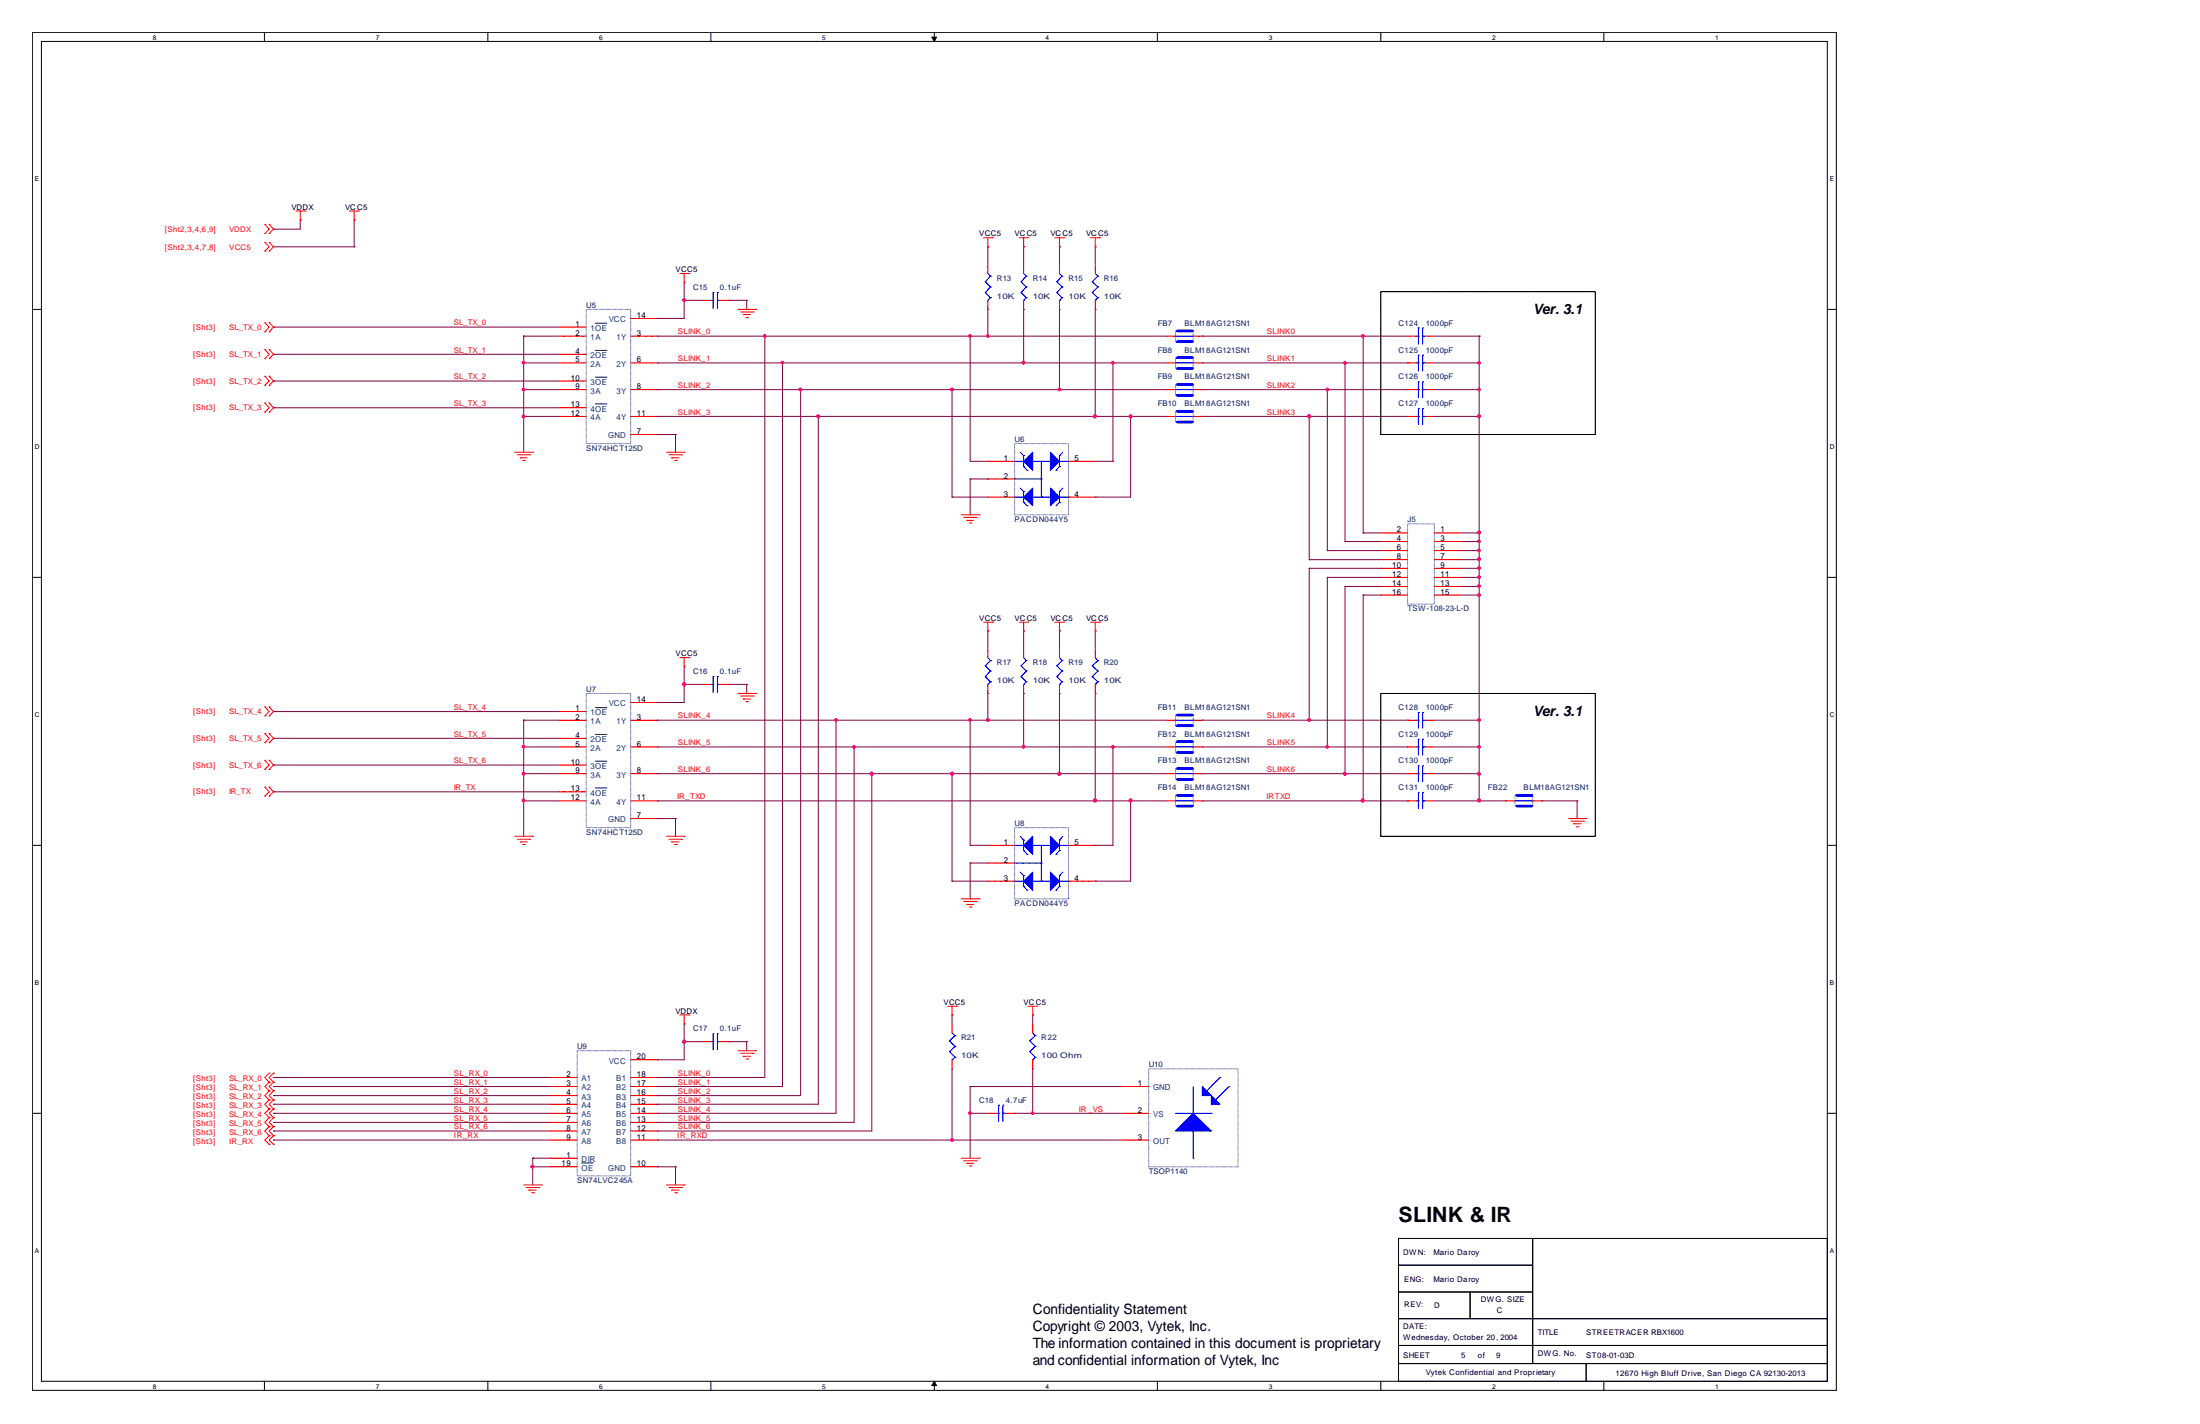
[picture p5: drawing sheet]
<svg xmlns="http://www.w3.org/2000/svg" width="432mm" height="279mm" viewBox="0 0 432 279" stroke-linecap="round" stroke-linejoin="round" font-family="sans-serif">
<g fill="none" stroke="#000" stroke-width=".2">
<path d="M6.3 6.4h354.1v266.4h-354.1zM8.1 8.1h350.5v262.9h-350.5zM51.9 6.4v1.7M95.8 6.4v1.7M139.5 6.4v1.7M183.4 6.4v1.7M227.2 6.4v1.7M271 6.4v1.7M314.8 6.4v1.7M6.3 60.7h1.8M358.6 60.7h1.8M6.3 113.3h1.8"/>
<path d="M358.6 113.3h1.8M6.3 165.9h1.8M358.6 165.9h1.8M6.3 218.4h1.8M358.6 218.4h1.8M274.5 243h26.3v5.2h-26.3zM274.5 248.2h26.3v5.3h-26.3zM274.5 258.7h26.3v5.3h-26.3zM274.5 253.5h14v5.2h-14zM288.5 253.5h12.3v5.2h-12.3zM300.8 243h57.8v15.7h-57.8zM300.8 258.7h57.8v5.3h-57.8z"/>
<path d="M51.9 271v1.8M95.8 271v1.8M139.5 271v1.8M183.4 271v1.8M227.2 271v1.8M271 271v1.8M274.5 264h26.3v3.5h-26.3zM274.5 267.5h36.8v3.5h-36.8zM300.8 264h57.8v3.5h-57.8zM311.3 267.5h47.3v3.5h-47.3zM314.8 271v1.8"/>
</g>
<g fill="#000" stroke="#000" stroke-width=".2">
<path d="M182.9 7.3h.9l-.4 .8z" fill-rule="evenodd"/>
<path d="M183.4 271l.4 .9h-.9z" fill-rule="evenodd"/>
</g>
<g fill="none" stroke="#800040" stroke-width=".2">
<path d="M53.7 45h.1M53.7 48.4h15.8M58.9 43.2h.1M58.9 43.2v1.8h-5.2M69.5 48.4h.1M69.5 43.2h.1M69.5 43.2v5.2M134.3 58.9h.1M134.3 55.5h.1M134.3 55.5v7h-5.3M134.3 58.9h3.5M143.1 58.9h.1"/>
<path d="M143.1 58.9h3.5M146.6 58.9h.1M146.6 58.9v1.8M193.9 48.4h.1M193.9 48.4v3.6M200.9 48.4h.1M200.9 48.4v3.6M207.9 48.4h.1M207.9 48.4v3.6M215 48.4h.1M215 48.4v3.6M53.7 64.2h.1"/>
<path d="M53.7 69.5h.1M53.7 74.8h.1M53.7 64.2h56.1M53.7 69.5h56.1M53.7 74.8h56.1M102.8 71.2h.1M102.8 76.5h.1M102.8 66h.1M102.8 66h7M102.8 71.2h7M102.8 76.5h7M102.8 66v22.7"/>
<path d="M129 66h.1M129 71.2h.1M129 62.5h.1M129 76.5h.1M129 66h99.9M129 71.2h99.9M129 76.5h99.9M150.1 66h.1M150.1 66v145.4h-21.1M153.6 71.2h.1M153.6 71.2v142h-24.6M157.1 76.5h.1"/>
<path d="M157.1 76.5v138.5h-28.1M186.9 76.5h.1M186.9 76.5v21M190.4 66h.1M190.4 66v24.5h3.5M193.9 66h.1M193.9 60.7h.1M193.9 60.7v5.3M200.9 60.7h.1M200.9 71.2h.1M200.9 60.7v10.5M207.9 60.7h.1"/>
<path d="M207.9 76.5h.1M207.9 60.7v15.8M215 60.7h.1M215 60.7v21M218.4 71.2h.1M218.4 71.2v19.3M236 66h.1M236 76.5h.1M236 71.2h.1M236 66h40.3M236 71.2h40.3M236 76.5h40.3"/>
<path d="M260.5 76.5h.1M260.5 76.5v31.5M264 71.2h.1M264 71.2v35.1M267.5 66h.1M267.5 66v38.6M276.3 71.2h.1M276.3 76.5h.1M281.5 66h8.8M281.5 71.2h8.8M281.5 76.5h8.8M290.3 66h.1"/>
<path d="M290.3 76.5h.1M290.3 71.2h.1M290.3 66v91.1M53.7 80h.1M53.7 80h56.1M102.8 81.7h.1M102.8 81.7h7M129 81.7h.1M129 85.3h.1M129 81.7h99.9M129 85.3h3.6M132.6 85.3h.1"/>
<path d="M132.6 85.3v3.4M160.6 81.7h.1M160.6 81.7v135h-31.6M186.9 97.5h.1M186.9 97.5h7M190.4 94h.1M190.4 94v7M190.4 94h3.5M193.9 94h.1M193.9 90.5h.1M215 81.7h.1M215 97.5h.1"/>
<path d="M215 90.5h3.4M218.4 90.5h.1M221.9 81.7h.1M221.9 81.7v15.8h-6.9M236 81.7h.1M236 81.7h40.3M257 81.7h.1M257 81.7v28.1M276.3 81.7h.1M281.5 81.7h8.8M290.3 81.7h.1M257 111.5h.1"/>
<path d="M257 109.8h.1M257 111.5v29.8M257 109.8h14M257 111.5h14M260.5 113.3h.1M260.5 108h.1M260.5 113.3v33.3M260.5 108h10.5M260.5 113.3h10.5M264 115.1h.1M264 106.3h.1M264 115.1v36.7"/>
<path d="M264 106.3h7M264 115.1h7M267.5 116.8h.1M267.5 104.6h.1M267.5 116.8v40.3M267.5 104.6h3.5M267.5 116.8h3.5M271 111.5h.1M271 113.3h.1M271 115.1h.1M271 116.8h.1M286.8 104.6h3.5"/>
<path d="M286.8 106.3h3.5M286.8 108h3.5M286.8 109.8h3.5M286.8 111.5h3.5M286.8 113.3h3.5M286.8 115.1h3.5M286.8 116.8h3.5M290.3 104.6h.1M290.3 116.8h.1M290.3 106.3h.1M290.3 108h.1M290.3 109.8h.1"/>
<path d="M290.3 111.5h.1M290.3 113.3h.1M290.3 115.1h.1M53.7 139.6h.1M53.7 139.6h56.1M129 137.8h.1M134.3 134.3h.1M134.3 130.8h.1M134.3 130.8v7h-5.3M134.3 134.3h3.5M143.1 134.3h.1M143.1 134.3h3.5"/>
<path d="M146.6 134.3h.1M146.6 134.3v1.8M193.9 123.8h.1M193.9 136.1h.1M193.9 123.8v3.5M193.9 136.1v5.2M200.9 123.8h.1M200.9 136.1h.1M200.9 123.8v3.5M200.9 136.1v10.5M207.9 123.8h.1M207.9 136.1h.1"/>
<path d="M207.9 123.8v3.5M207.9 136.1v15.7M215 123.8h.1M215 136.1h.1M215 123.8v3.5M215 136.1v21M53.7 144.9h.1M53.7 150.1h.1M53.7 155.4h.1M53.7 144.9h56.1M53.7 150.1h56.1M53.7 155.4h56.1"/>
<path d="M102.8 151.8h.1M102.8 146.6h.1M102.8 141.3h.1M102.8 157.1h.1M102.8 141.3h7M102.8 146.6h7M102.8 151.8h7M102.8 157.1h7M102.8 141.3v22.8M129 141.3h.1M129 146.6h.1M129 151.8h.1"/>
<path d="M129 157.1h.1M129 141.3h99.9M129 146.6h99.9M129 151.8h99.9M129 157.1h99.9M164.1 141.3h.1M164.1 141.3v77.1h-35.1M167.6 146.6h.1M167.6 146.6v73.6h-38.6M171.1 151.8h.1M171.1 151.8v70.1h-42.1M186.9 151.8h.1"/>
<path d="M186.9 151.8v21.1M190.4 141.3h.1M190.4 141.3v24.6M193.9 141.3h.1M200.9 146.6h.1M207.9 151.8h.1M215 157.1h.1M218.4 146.6h.1M218.4 146.6v19.3h-3.4M221.9 157.1h.1M221.9 157.1v15.8h-6.9M236 157.1h.1"/>
<path d="M236 141.3h.1M236 146.6h.1M236 151.8h.1M236 141.3h40.3M236 146.6h40.3M236 151.8h40.3M236 157.1h40.3M276.3 141.3h.1M276.3 146.6h.1M276.3 151.8h.1M276.3 157.1h.1M281.5 141.3h8.8"/>
<path d="M281.5 146.6h8.8M281.5 151.8h8.8M281.5 157.1h14.1M290.3 141.3h.1M290.3 157.1h.1M290.3 146.6h.1M290.3 151.8h.1M295.6 157.1h.1M302.6 157.1h.1M302.6 157.1h6.9M309.5 157.1h.1M309.5 157.1v3.5"/>
<path d="M129 160.6h.1M129 160.6h3.6M132.6 160.6h.1M132.6 160.6v3.5M186.9 172.9h.1M186.9 172.9h7M190.4 165.9h.1M190.4 176.4h.1M190.4 169.3h.1M190.4 165.9h3.5M190.4 169.3v7.1M190.4 169.3h3.5"/>
<path d="M215 165.9h.1M215 172.9h.1M186.9 199.1h.1M186.9 199.1v1.8M202.7 199.1h.1M202.7 199.1v1.8M53.7 213.2h.1M53.7 216.7h.1M53.7 218.4h.1M53.7 215h.1M53.7 211.4h.1M53.7 213.2h54.3"/>
<path d="M53.7 215h54.3M53.7 216.7h54.3M53.7 218.4h54.3M53.7 211.4h54.3M129 213.2h.1M129 215h.1M129 218.4h.1M129 207.9h.1M129 211.4h.1M129 216.7h.1M134.3 204.4h.1M134.3 200.9h.1"/>
<path d="M134.3 200.9v7h-5.3M134.3 204.4h3.5M143.1 204.4h.1M143.1 204.4h3.5M146.6 204.4h.1M146.6 204.4v1.8M186.9 209.7h.1M186.9 209.7v14M190.4 218.4h.1M190.4 213.2h.1M190.4 213.2h29.8M190.4 218.4h3.5"/>
<path d="M190.4 213.2v14M199.1 218.4h.1M199.1 218.4h21.1M202.7 218.4h.1M202.7 209.7h.1M202.7 209.7v8.7M53.7 220.2h.1M53.7 221.9h.1M53.7 223.7h.1M53.7 220.2h54.3M53.7 221.9h54.3M53.7 223.7h54.3"/>
<path d="M104.6 228.9h.1M104.6 227.2h.1M104.6 227.2v5.3M104.6 228.9h3.4M104.6 227.2h3.4M129 220.2h.1M129 221.9h.1M129 223.7h.1M129 228.9h.1M129 223.7h91.2M129 228.9h3.6M132.6 228.9h.1"/>
<path d="M132.6 228.9v3.6M186.9 223.7h.1"/>
</g>
<g fill="none" stroke="#f00" stroke-width=".2">
<path d="M52 45.8h.1M52 44h.1M52 49.3h.1M52 47.6h.1M52 44l.8 1-.8 .8M52 47.6l.8 .8-.8 .9M52.8 44h.1M52.8 45.8h.1M52.8 47.6h.1M52.8 49.3h.1M52.8 44l.9 1-.9 .8M52.8 47.6l.9 .8-.9 .9"/>
<path d="M58.1 41.4h1.8M58.9 43.2h.1M58.9 41.4v1.8M59.9 41.4h.1M68.6 41.4h1.8M69.5 43.2h.1M69.5 41.4v1.8M70.4 41.4h.1M133.4 53.7h1.8M134.3 55.5h.1M134.3 53.7v1.8M135.2 53.7h.1"/>
<path d="M193 46.7h1.8M193.9 48.4h.1M193.9 46.7v1.7M194.8 46.7h.1M200.1 46.7h1.7M200.9 48.4h.1M200.9 46.7v1.7M201.8 46.7h.1M207 46.7h1.8M207.9 48.4h.1M207.9 46.7v1.7M208.8 46.7h.1"/>
<path d="M214 46.7h1.8M215 48.4h.1M215 46.7v1.7M215.8 46.7h.1M52 63.3h.1M52 65.1h.1M52 68.6h.1M52 70.4h.1M52 73.8h.1M52 75.6h.1M52 79.1h.1M52 63.3l.8 .9-.8 .9"/>
<path d="M52 68.6l.8 .9-.8 .9M52 73.8l.8 1-.8 .8M52 79.1l.8 .9-.8 .9M52.8 65.1h.1M52.8 63.3h.1M52.8 70.4h.1M52.8 68.6h.1M52.8 75.6h.1M52.8 73.8h.1M52.8 79.1h.1M52.8 63.3l.9 .9-.9 .9M52.8 68.6l.9 .9-.9 .9"/>
<path d="M52.8 73.8l.9 1-.9 .8M52.8 79.1l.9 .9-.9 .9M144.9 60.7h3.4M145.4 61.2h2.4M145.9 61.7h.1M145.9 61.7h1.4M146.4 62.3h.3M146.7 62.3h.1M147.8 61.2h.1M148.3 60.7h.1M52 80.9h.1M52.8 80.9h.1"/>
<path d="M101 88.7h3.6M101.5 89.2h2.5M102.1 89.8h.1M102.1 89.8h1.4M102.6 90.3h.4M103 90.3h.1M104 89.2h.1M104.6 88.7h.1M130.8 88.7h3.5M131.3 89.2h2.5M131.8 89.8h.1M131.8 89.8h1.5"/>
<path d="M132.4 90.3h.4M132.8 90.3h.1M133.8 89.2h.1M134.3 88.7h.1M188.6 101h3.6M189.1 101.5h2.5M189.7 102.1h.1M189.7 102.1h1.4M190.2 102.6h.4M190.6 102.6h.1M191.6 101.5h.1M192.2 101h.1"/>
<path d="M52 138.7h.1M52 138.7l.8 .9-.8 .9M52.8 138.7h.1M52.8 138.7l.9 .9-.9 .9M133.4 129h1.8M134.3 130.8h.1M134.3 129v1.8M135.2 129h.1M144.9 136.1h3.4M145.4 136.6h2.4M145.9 137.2h.1M145.9 137.2h1.4"/>
<path d="M146.4 137.7h.3M146.7 137.7h.1M147.8 136.6h.1M148.3 136.1h.1M193 122.1h1.8M193.9 123.8h.1M193.9 122.1v1.7M194.8 122.1h.1M200.1 122.1h1.7M200.9 123.8h.1M200.9 122.1v1.7M201.8 122.1h.1"/>
<path d="M207 122.1h1.8M207.9 123.8h.1M207.9 122.1v1.7M208.8 122.1h.1M214 122.1h1.8M215 123.8h.1M215 122.1v1.7M215.8 122.1h.1M52 140.5h.1M52 143.9h.1M52 145.7h.1M52 149.2h.1"/>
<path d="M52 151h.1M52 154.4h.1M52 156.2h.1M52 143.9l.8 1-.8 .8M52 149.2l.8 .9-.8 .9M52 154.4l.8 1-.8 .8M52.8 140.5h.1M52.8 145.7h.1M52.8 143.9h.1M52.8 151h.1M52.8 149.2h.1M52.8 156.2h.1"/>
<path d="M52.8 154.4h.1M52.8 143.9l.9 1-.9 .8M52.8 149.2l.9 .9-.9 .9M52.8 154.4l.9 1-.9 .8M101 164.1h3.6M101.5 164.7h2.5M102.1 165.2h.1M102.1 165.2h1.4M102.6 165.7h.4M103 165.7h.1M104 164.7h.1M104.6 164.1h.1"/>
<path d="M130.8 164.1h3.5M131.3 164.7h2.5M131.8 165.2h.1M131.8 165.2h1.5M132.4 165.7h.4M132.8 165.7h.1M133.8 164.7h.1M134.3 164.1h.1M188.6 176.4h3.6M189.1 176.9h2.5M189.7 177.5h.1M189.7 177.5h1.4"/>
<path d="M190.2 178h.4M190.6 178h.1M191.6 176.9h.1M192.2 176.4h.1M307.8 160.6h3.5M308.4 161.1h2.4M308.9 161.6h.1M308.9 161.6h1.4M309.4 162.2h.3M309.7 162.2h.1M310.8 161.1h.1M311.3 160.6h.1"/>
<path d="M133.4 199.1h1.8M134.3 199.1v1.8M135.2 199.1h.1M186 197.4h1.8M186.9 199.1h.1M186.9 197.4v1.7M187.8 197.4h.1M201.8 197.4h1.7M202.7 199.1h.1M202.7 197.4v1.7M203.5 197.4h.1M52.8 210.6h.1"/>
<path d="M52.8 212.3h.1M52.8 214h.1M52.8 215.8h.1M52.8 217.6h.1M52.8 219.3h.1M52.8 210.6l-.8 .8 .8 .9M52.8 212.3l-.8 .9 .8 .8M52.8 214l-.8 1 .8 .8M52.8 217.6l-.8 .8 .8 .9M52.8 219.3l-.8 .9 .8 .9M52.8 215.8l-.8 .9 .8 .9M53.7 210.6h.1"/>
<path d="M53.7 212.3h.1M53.7 214h.1M53.7 215.8h.1M53.7 217.6h.1M53.7 219.3h.1M53.7 210.6l-.9 .8 .9 .9M53.7 212.3l-.9 .9 .9 .8M53.7 214l-.9 1 .9 .8M53.7 217.6l-.9 .8 .9 .9M53.7 219.3l-.9 .9 .9 .9M53.7 215.8l-.9 .9 .9 .9M134.3 200.9h.1"/>
<path d="M144.9 206.2h3.4M145.4 206.7h2.4M145.9 207.3h.1M145.9 207.3h1.4M146.4 207.8h.3M146.7 207.8h.1M147.8 206.7h.1M148.3 206.2h.1M52.8 221.1h.1M52.8 222.8h.1M52.8 224.5h.1M52.8 221.1l-.8 .8 .8 .9"/>
<path d="M52.8 222.8l-.8 .9 .8 .8M53.7 221.1h.1M53.7 222.8h.1M53.7 224.5h.1M53.7 221.1l-.9 .8 .9 .9M53.7 222.8l-.9 .9 .9 .8M102.8 232.5h3.5M103.3 233h2.4M103.8 233.5h.1M103.8 233.5h1.4M104.3 234h.4M104.7 234h.1"/>
<path d="M105.7 233h.1M106.3 232.5h.1M130.8 232.5h3.5M131.3 233h2.5M131.8 233.5h.1M131.8 233.5h1.5M132.4 234h.4M132.8 234h.1M133.8 233h.1M134.3 232.5h.1M188.6 227.2h3.6M189.1 227.8h2.5"/>
<path d="M189.7 228.3h.1M189.7 228.3h1.4M190.2 228.8h.4M190.6 228.8h.1M191.6 227.8h.1M192.2 227.2h.1"/>
</g>
<path d="M271 57.2h42.1v28.1h-42.1zM271 136.1h42.1v28h-42.1z" fill="none" stroke="#000" stroke-width=".2" stroke-dasharray=".1 .1 .1 .1 .1 .1 .1 .1"/>
<path d="M230.7 80.7h3.5v2.1h-3.5z" fill="none" stroke="#00f" stroke-width=".2" stroke-dasharray=".1 .1 .1 .1 .1 .1 .1 .1" stroke-linecap="butt"/>
<path d="M231.1 80.7h2.7" fill="none" stroke="#00f" stroke-width=".51" stroke-dasharray=".1 .1 .1 .1 .1 .1 .1 .1"/>
<circle cx="233.8" cy="80.7" r=".25" fill="#00f" stroke-dasharray=".1 .1 .1 .1 .1 .1 .1 .1"/>
<path d="M231.1 82.8h2.7" fill="none" stroke="#00f" stroke-width=".51" stroke-dasharray=".1 .1 .1 .1 .1 .1 .1 .1"/>
<circle cx="233.8" cy="82.8" r=".25" fill="#00f" stroke-dasharray=".1 .1 .1 .1 .1 .1 .1 .1"/>
<g fill="none" stroke="#00f" stroke-width=".2" stroke-dasharray=".1 .1 .1 .1 .1 .1 .1 .1">
<path d="M230.7 81.7h3.5M234.2 81.7h.1M214.4 130.6h.1M214.4 130.6l1.1 1.1M214.4 132.8h.1M214.4 132.8l1.1 1M215 129l.5 .6M215 134.3h.1M215.5 129.6h.1M215.5 129.6l-1.1 1M215.5 131.7h.1M215.5 131.7l-1.1 1.1"/>
<path d="M215.5 133.8h.1M215.5 133.8l-.5 .5M139.6 204.4h.4M140 204.4h.1M140 206v-3.1M140 202.9h.1M140.8 206v-3.1M140.8 202.9h.1M140.8 204.4h.1M141.3 204.4h-.5"/>
</g>
<path d="M230.7 81.7h-1.8M234.2 81.7h1.8M215 129v-1.7M215 134.3v1.8M139.6 204.4h-1.8M141.3 204.4h1.8" fill="none" stroke="#f00" stroke-width=".2" stroke-dasharray=".1 .1 .1 .1 .1 .1 .1 .1"/>
<path d="M230.7 156h3.5v2.2h-3.5z" fill="none" stroke="#00f" stroke-width=".2" stroke-dasharray=".1 .1 .1 .1 .1 .1 .1 .1" stroke-linecap="butt"/>
<path d="M231.1 156h2.7" fill="none" stroke="#00f" stroke-width=".51" stroke-dasharray=".1 .1 .1 .1 .1 .1 .1 .1"/>
<circle cx="233.8" cy="156" r=".25" fill="#00f" stroke-dasharray=".1 .1 .1 .1 .1 .1 .1 .1"/>
<path d="M231.1 158.2h2.7" fill="none" stroke="#00f" stroke-width=".51" stroke-dasharray=".1 .1 .1 .1 .1 .1 .1 .1"/>
<circle cx="233.8" cy="158.2" r=".25" fill="#00f" stroke-dasharray=".1 .1 .1 .1 .1 .1 .1 .1"/>
<g fill="none" stroke="#00f" stroke-width=".2" stroke-dasharray=".1 .1 .1 .1 .1 .1 .1 .1">
<path d="M200.4 55.3h.1M200.4 55.3l1 1M200.4 57.4h.1M200.4 57.4l1 1M200.9 53.7l.5 .5M200.9 58.9h.1M201.4 54.2h.1M201.4 54.2l-1 1.1M201.4 56.3h.1M201.4 56.3l-1 1.1M201.4 58.4h.1M201.4 58.4l-.5 .5"/>
<path d="M207.4 55.3h.1M207.4 55.3l1 1M207.4 57.4h.1M207.4 57.4l1 1M207.9 53.7l.5 .5M207.9 58.9h.1M208.4 54.2h.1M208.4 54.2l-1 1.1M208.4 56.3h.1M208.4 56.3l-1 1.1M208.4 58.4h.1M208.4 58.4l-.5 .5"/>
<path d="M278 71.2h.4M278.4 71.2h.1M278.4 72.8v-3.1M278.4 69.7h.1M279.2 72.8v-3.1M279.2 69.7h.1M279.2 71.2h.1M279.8 71.2h-.6M230.7 157.1h3.5M234.2 157.1h.1M278 151.8h.4M278.4 151.8h.1"/>
<path d="M278.4 153.4v-3.1M278.4 150.3h.1M279.2 153.4v-3.1M279.2 150.3h.1M279.2 151.8h.1M279.8 151.8h-.6M199.1 165.9h1.8M199.1 172.9h1.8M199.1 169.3h5.3M200.2 164.1l.7 .7M200.2 171.1l.7 .7M200.9 164.8v2.1"/>
<path d="M200.9 166.9h.1M200.9 171.8v2.1M200.9 173.9h.1M200.9 173.9l.7 .8M200.9 164.8h.1M200.9 171.8h.1M200.9 166.9l.7 .7M200.9 165.9h.1M200.9 172.9h.1M201.6 174.7h.1M201.6 167.6h.1M202.7 165.9h1.7"/>
<path d="M202.7 172.9h1.7M204.4 165.9h1.8M204.4 165.9h.1M204.4 172.9h.1M204.4 172.9h1.8M204.4 169.3h.1M204.4 165.9v7M206.2 165.9h.1M206.2 172.9h.1M207.3 167.6h.1M207.3 174.7h.1M207.9 164.8v2.1"/>
<path d="M207.9 166.9h.1M207.9 165.9h1.8M207.9 171.8v2.1M207.9 173.9h.1M207.9 171.8h.1M207.9 164.8h.1M207.9 166.9l-.6 .7M207.9 173.9l-.6 .8M207.9 172.9h1.8M208.6 171.1l-.7 .7M208.6 164.1l-.7 .7M209.7 165.9h.1"/>
<path d="M209.7 172.9h.1"/>
</g>
<g fill="none" stroke="#f00" stroke-width=".2" stroke-dasharray=".1 .1 .1 .1 .1 .1 .1 .1">
<path d="M200.9 53.7v-1.7M200.9 58.9v1.8M207.9 53.7v-1.7M207.9 58.9v1.8M278 71.2h-1.7M279.8 71.2h1.7M230.7 157.1h-1.8M234.2 157.1h1.8M278 151.8h-1.7M279.8 151.8h1.7M199.1 165.9h-5.2M199.1 172.9h-5.2"/>
<path d="M199.1 169.3h-5.2M209.7 172.9h5.3M209.7 165.9h5.3"/>
</g>
<path d="M230.7 140.3h3.5v2.1h-3.5zM199.1 162.4h10.6v14h-10.6z" fill="none" stroke="#00f" stroke-width=".2" stroke-dasharray=".1 .1 .1 .1 .1 .1 .1 .1" stroke-linecap="butt"/>
<g fill="#00f" stroke="#00f" stroke-width=".2" stroke-dasharray=".1 .1 .1 .1 .1 .1 .1 .1">
<path d="M206.2 171.1l1.7 1.8-1.7 1.8z" fill-rule="evenodd"/>
<path d="M206.2 164.1l1.7 1.8-1.7 1.7z" fill-rule="evenodd"/>
<path d="M202.7 164.1v3.5l-1.8-1.7z" fill-rule="evenodd"/>
<path d="M200.9 172.9l1.8-1.8v3.6z" fill-rule="evenodd"/>
</g>
<path d="M231.1 140.3h2.7" fill="none" stroke="#00f" stroke-width=".51" stroke-dasharray=".1 .1 .1 .1 .1 .1 .1 .1"/>
<circle cx="233.8" cy="140.3" r=".25" fill="#00f" stroke-dasharray=".1 .1 .1 .1 .1 .1 .1 .1"/>
<path d="M231.1 142.4h2.7" fill="none" stroke="#00f" stroke-width=".51" stroke-dasharray=".1 .1 .1 .1 .1 .1 .1 .1"/>
<circle cx="233.8" cy="142.4" r=".25" fill="#00f" stroke-dasharray=".1 .1 .1 .1 .1 .1 .1 .1"/>
<g fill="none" stroke="#00f" stroke-width=".2" stroke-dasharray=".1 .1 .1 .1 .1 .1 .1 .1">
<path d="M278 76.5h.4M278.4 76.5h.1M278.4 78.1v-3.2M278.4 74.9h.1M279.2 78.1v-3.2M279.2 74.9h.1M279.2 76.5h.1M279.8 76.5h-.6M139.6 134.3h.4M140 134.3h.1M140 135.9v-3.1M140 132.8h.1"/>
<path d="M140.8 135.9v-3.1M140.8 132.8h.1M140.8 134.3h.1M141.3 134.3h-.5M278.4 139.8h.1M279.2 139.8h.1M230.7 141.3h3.5M234.2 141.3h.1M278 141.3h.4M278.4 141.3h.1M278.4 142.9v-3.1M279.2 142.9v-3.1"/>
<path d="M279.2 141.3h.1M279.8 141.3h-.6M230.7 218.4h7M234.2 213.2v14M236 215l3.4-3.6M237.7 218.4h.1M237.7 216.7l3.5-3.5M239.4 211.4h.1M241.2 213.2h.1M234.2 227.2h.1"/>
</g>
<path d="M278 76.5h-1.7M279.8 76.5h1.7M139.6 134.3h-1.8M141.3 134.3h1.8M230.7 141.3h-1.8M234.2 141.3h1.8M278 141.3h-1.7M279.8 141.3h1.7M225.5 213.2h-5.3M225.5 218.4h-5.3M225.5 223.7h-5.3" fill="none" stroke="#f00" stroke-width=".2" stroke-dasharray=".1 .1 .1 .1 .1 .1 .1 .1"/>
<g fill="#00f" stroke="#00f" stroke-width=".2" stroke-dasharray=".1 .1 .1 .1 .1 .1 .1 .1">
<path d="M230.7 221.9l3.5-3.5 3.5 3.5z" fill-rule="evenodd"/>
<path d="M236 213.2l1.7 1.8h-1.7z" fill-rule="evenodd"/>
<path d="M237.7 215l1.7 1.7h-1.7z" fill-rule="evenodd"/>
</g>
<path d="M230.7 70.2h3.5v2.1h-3.5zM225.5 209.7h17.5v19.2h-17.5z" fill="none" stroke="#00f" stroke-width=".2" stroke-dasharray=".1 .1 .1 .1 .1 .1 .1 .1" stroke-linecap="butt"/>
<path d="M231.1 70.2h2.7" fill="none" stroke="#00f" stroke-width=".51" stroke-dasharray=".1 .1 .1 .1 .1 .1 .1 .1"/>
<circle cx="233.8" cy="70.2" r=".25" fill="#00f" stroke-dasharray=".1 .1 .1 .1 .1 .1 .1 .1"/>
<path d="M231.1 72.3h2.7" fill="none" stroke="#00f" stroke-width=".51" stroke-dasharray=".1 .1 .1 .1 .1 .1 .1 .1"/>
<circle cx="233.8" cy="72.3" r=".25" fill="#00f" stroke-dasharray=".1 .1 .1 .1 .1 .1 .1 .1"/>
<g fill="none" stroke="#00f" stroke-width=".2" stroke-dasharray=".1 .1 .1 .1 .1 .1 .1 .1">
<path d="M214.4 55.3h.1M214.4 55.3l1.1 1M214.4 57.4h.1M214.4 57.4l1.1 1M215 53.7l.5 .5M215 58.9h.1M215.5 54.2h.1M215.5 54.2l-1.1 1.1M215.5 56.3h.1M215.5 56.3l-1.1 1.1M215.5 58.4h.1M215.5 58.4l-.5 .5"/>
<path d="M230.7 71.2h3.5M234.2 71.2h.1"/>
</g>
<path d="M215 53.7v-1.7M215 58.9v1.8M230.7 71.2h-1.8M234.2 71.2h1.8" fill="none" stroke="#f00" stroke-width=".2" stroke-dasharray=".1 .1 .1 .1 .1 .1 .1 .1"/>
<path d="M230.7 145.5h3.5v2.2h-3.5z" fill="none" stroke="#00f" stroke-width=".2" stroke-dasharray=".1 .1 .1 .1 .1 .1 .1 .1" stroke-linecap="butt"/>
<path d="M231.1 145.5h2.7" fill="none" stroke="#00f" stroke-width=".51" stroke-dasharray=".1 .1 .1 .1 .1 .1 .1 .1"/>
<circle cx="233.8" cy="145.5" r=".25" fill="#00f" stroke-dasharray=".1 .1 .1 .1 .1 .1 .1 .1"/>
<path d="M231.1 147.7h2.7" fill="none" stroke="#00f" stroke-width=".51" stroke-dasharray=".1 .1 .1 .1 .1 .1 .1 .1"/>
<circle cx="233.8" cy="147.7" r=".25" fill="#00f" stroke-dasharray=".1 .1 .1 .1 .1 .1 .1 .1"/>
<g fill="none" stroke="#00f" stroke-width=".2" stroke-dasharray=".1 .1 .1 .1 .1 .1 .1 .1">
<path d="M139.6 58.9h.4M140 58.9h.1M140 57.4h.1M140.8 57.4h.1M140.8 58.9h.1M141.3 58.9h-.5M193.4 55.3h.1M193.4 55.3l1 1M193.4 57.4h.1M193.4 57.4l1 1M193.9 53.7l.5 .5M193.9 58.9h.1"/>
<path d="M194.4 54.2h.1M194.4 54.2l-1 1.1M194.4 56.3h.1M194.4 56.3l-1 1.1M194.4 58.4h.1M194.4 58.4l-.5 .5M140 60.5v-3.1M140.8 60.5v-3.1M278 66h.4M278.4 66h.1M278.4 67.6v-3.3M278.4 64.3h.1"/>
<path d="M279.2 67.6v-3.3M279.2 64.3h.1M279.2 66h.1M279.8 66h-.6M230.7 146.6h3.5M234.2 146.6h.1M202.1 204.2h.1M202.1 204.2l1.1 1.1M202.1 206.3h.1M202.1 206.3l1.1 1.1M202.7 202.7l.5 .5M202.7 207.9h.1"/>
<path d="M203.2 203.2h.1M203.2 203.2l-1.1 1M203.2 205.3h.1M203.2 205.3l-1.1 1M203.2 207.4h.1M203.2 207.4l-.5 .5"/>
</g>
<path d="M139.6 58.9h-1.8M141.3 58.9h1.8M193.9 53.7v-1.7M193.9 58.9v1.8M278 66h-1.7M279.8 66h1.7M230.7 146.6h-1.8M234.2 146.6h1.8M202.7 202.7v-1.8M202.7 207.9v1.8" fill="none" stroke="#f00" stroke-width=".2" stroke-dasharray=".1 .1 .1 .1 .1 .1 .1 .1"/>
<path d="M297.3 156h3.5v2.2h-3.5z" fill="none" stroke="#00f" stroke-width=".2" stroke-dasharray=".1 .1 .1 .1 .1 .1 .1 .1" stroke-linecap="butt"/>
<path d="M297.7 156h2.8" fill="none" stroke="#00f" stroke-width=".51" stroke-dasharray=".1 .1 .1 .1 .1 .1 .1 .1"/>
<circle cx="300.5" cy="156" r=".25" fill="#00f" stroke-dasharray=".1 .1 .1 .1 .1 .1 .1 .1"/>
<path d="M297.7 158.2h2.8" fill="none" stroke="#00f" stroke-width=".51" stroke-dasharray=".1 .1 .1 .1 .1 .1 .1 .1"/>
<circle cx="300.5" cy="158.2" r=".25" fill="#00f" stroke-dasharray=".1 .1 .1 .1 .1 .1 .1 .1"/>
<g fill="none" stroke="#00f" stroke-width=".2" stroke-dasharray=".1 .1 .1 .1 .1 .1 .1 .1">
<path d="M193.4 130.6h.1M193.4 130.6l1 1.1M193.4 132.8h.1M193.4 132.8l1 1M193.9 129l.5 .6M193.9 134.3h.1M194.4 129.6h.1M194.4 129.6l-1 1M194.4 131.7h.1M194.4 131.7l-1 1.1M194.4 133.8h.1M194.4 133.8l-.5 .5"/>
<path d="M297.3 157.1h3.5M300.8 157.1h.1M186.4 204.2h.1M186.4 204.2l1.1 1.1M186.4 206.3h.1M186.4 206.3l1.1 1.1M186.9 202.7l.6 .5M186.9 207.9h.1M187.5 203.2h.1M187.5 203.2l-1.1 1M187.5 205.3h.1M187.5 205.3l-1.1 1"/>
<path d="M187.5 207.4h.1M187.5 207.4l-.6 .5"/>
</g>
<path d="M193.9 129v-1.7M193.9 134.3v1.8M297.3 157.1h-1.7M300.8 157.1h1.8M186.9 202.7v-1.8M186.9 207.9v1.8" fill="none" stroke="#f00" stroke-width=".2" stroke-dasharray=".1 .1 .1 .1 .1 .1 .1 .1"/>
<path d="M230.7 75.4h3.5v2.2h-3.5z" fill="none" stroke="#00f" stroke-width=".2" stroke-dasharray=".1 .1 .1 .1 .1 .1 .1 .1" stroke-linecap="butt"/>
<path d="M231.1 75.4h2.7" fill="none" stroke="#00f" stroke-width=".51" stroke-dasharray=".1 .1 .1 .1 .1 .1 .1 .1"/>
<circle cx="233.8" cy="75.4" r=".25" fill="#00f" stroke-dasharray=".1 .1 .1 .1 .1 .1 .1 .1"/>
<path d="M231.1 77.6h2.7" fill="none" stroke="#00f" stroke-width=".51" stroke-dasharray=".1 .1 .1 .1 .1 .1 .1 .1"/>
<circle cx="233.8" cy="77.6" r=".25" fill="#00f" stroke-dasharray=".1 .1 .1 .1 .1 .1 .1 .1"/>
<path d="M230.7 76.5h3.5M234.2 76.5h.1M278 157.1h.4M278.4 157.1h.1M278.4 158.7v-3.2M278.4 155.5h.1M279.2 158.7v-3.2M279.2 155.5h.1M279.2 157.1h.1M279.8 157.1h-.6" fill="none" stroke="#00f" stroke-width=".2" stroke-dasharray=".1 .1 .1 .1 .1 .1 .1 .1"/>
<g fill="none" stroke="#f00" stroke-width=".2" stroke-dasharray=".1 .1 .1 .1 .1 .1 .1 .1">
<path d="M230.7 76.5h-1.8M234.2 76.5h1.8M115.1 139.6h-5.3M123.8 137.8h5.2M115.1 141.3h-5.3M115.1 144.9h-5.3M115.1 146.6h-5.3M115.1 150.1h-5.3M115.1 151.8h-5.3M115.1 155.4h-5.3M115.1 157.1h-5.3M123.8 141.3h5.2"/>
<path d="M123.8 146.6h5.2M123.8 151.8h5.2M123.8 157.1h5.2M278 157.1h-1.7M279.8 157.1h1.7M123.8 160.6h5.2"/>
</g>
<path d="M230.7 64.9h3.5v2.2h-3.5zM115.1 136.1h8.7v26.3h-8.7z" fill="none" stroke="#00f" stroke-width=".2" stroke-dasharray=".1 .1 .1 .1 .1 .1 .1 .1" stroke-linecap="butt"/>
<path d="M116.8 138.9h2.4M116.8 144.1h2.4M116.8 149.4h2.4M116.8 154.6h2.4" fill="none" stroke="#004080" stroke-width=".2" stroke-dasharray=".1 .1 .1 .1 .1 .1 .1 .1"/>
<path d="M231.1 64.9h2.7" fill="none" stroke="#00f" stroke-width=".51" stroke-dasharray=".1 .1 .1 .1 .1 .1 .1 .1"/>
<circle cx="233.8" cy="64.9" r=".25" fill="#00f" stroke-dasharray=".1 .1 .1 .1 .1 .1 .1 .1"/>
<path d="M231.1 67.1h2.7" fill="none" stroke="#00f" stroke-width=".51" stroke-dasharray=".1 .1 .1 .1 .1 .1 .1 .1"/>
<circle cx="233.8" cy="67.1" r=".25" fill="#00f" stroke-dasharray=".1 .1 .1 .1 .1 .1 .1 .1"/>
<path d="M230.7 66h3.5M234.2 66h.1" fill="none" stroke="#00f" stroke-width=".2" stroke-dasharray=".1 .1 .1 .1 .1 .1 .1 .1"/>
<g fill="none" stroke="#f00" stroke-width=".2" stroke-dasharray=".1 .1 .1 .1 .1 .1 .1 .1">
<path d="M115.1 64.2h-5.3M115.1 66h-5.3M115.1 69.5h-5.3M115.1 71.2h-5.3M115.1 74.8h-5.3M115.1 76.5h-5.3M123.8 66h5.2M123.8 71.2h5.2M123.8 76.5h5.2M123.8 62.5h5.2M230.7 66h-1.8M234.2 66h1.8"/>
<path d="M115.1 80h-5.3M115.1 81.7h-5.3M123.8 81.7h5.2M123.8 85.3h5.2M113.3 211.4h-5.3M113.3 213.2h-5.3M113.3 215h-5.3M113.3 216.7h-5.3M113.3 218.4h-5.3M123.8 211.4h5.2M123.8 213.2h5.2M123.8 215h5.2"/>
<path d="M123.8 216.7h5.2M123.8 218.4h5.2M123.8 207.9h5.2M113.3 220.2h-5.3M113.3 221.9h-5.3M113.3 223.7h-5.3M113.3 228.9h-5.3M113.3 227.2h-5.3M123.8 220.2h5.2M123.8 221.9h5.2M123.8 223.7h5.2M123.8 228.9h5.2"/>
</g>
<path d="M115.1 60.7h8.7v26.3h-8.7zM230.7 150.8h3.5v2.1h-3.5zM113.3 206.2h10.5v24.5h-10.5z" fill="none" stroke="#00f" stroke-width=".2" stroke-dasharray=".1 .1 .1 .1 .1 .1 .1 .1" stroke-linecap="butt"/>
<path d="M116.8 63.4h2.4M116.8 68.7h2.4M116.8 74h2.4M116.8 79.2h2.4M114.1 228.2h2.4" fill="none" stroke="#004080" stroke-width=".2" stroke-dasharray=".1 .1 .1 .1 .1 .1 .1 .1"/>
<path d="M231.1 150.8h2.7" fill="none" stroke="#00f" stroke-width=".51" stroke-dasharray=".1 .1 .1 .1 .1 .1 .1 .1"/>
<circle cx="233.8" cy="150.8" r=".25" fill="#00f" stroke-dasharray=".1 .1 .1 .1 .1 .1 .1 .1"/>
<path d="M231.1 152.9h2.7" fill="none" stroke="#00f" stroke-width=".51" stroke-dasharray=".1 .1 .1 .1 .1 .1 .1 .1"/>
<circle cx="233.8" cy="152.9" r=".25" fill="#00f" stroke-dasharray=".1 .1 .1 .1 .1 .1 .1 .1"/>
<g fill="none" stroke="#00f" stroke-width=".2" stroke-dasharray=".1 .1 .1 .1 .1 .1 .1 .1">
<path d="M199.1 90.5h1.8M199.1 97.5h1.8M199.1 94h5.3M200.2 88.7l.7 .7M200.2 95.8l.7 .6M200.9 89.4v2.1M200.9 91.5h.1M200.9 96.4v2.2M200.9 98.6h.1M200.9 98.6l.7 .6M200.9 89.4h.1M200.9 96.4h.1"/>
<path d="M200.9 91.5l.7 .8M200.9 90.5h.1M200.9 97.5h.1M201.6 99.2h.1M201.6 92.3h.1M202.7 90.5h1.7M202.7 97.5h1.7M204.4 90.5h1.8M204.4 90.5h.1M204.4 97.5h.1M204.4 97.5h1.8M204.4 94h.1"/>
<path d="M204.4 90.5v7M206.2 90.5h.1M206.2 97.5h.1M207.3 92.3h.1M207.3 99.2h.1M207.9 89.4v2.1M207.9 91.5h.1M207.9 90.5h1.8M207.9 96.4v2.2M207.9 98.6h.1M207.9 96.4h.1M207.9 89.4h.1"/>
<path d="M207.9 91.5l-.6 .8M207.9 98.6l-.6 .6M207.9 97.5h1.8M208.6 95.8l-.7 .6M208.6 88.7l-.7 .7M209.7 90.5h.1M209.7 97.5h.1M278 81.7h.4M278.4 81.7h.1M278.4 83.3v-3.1M278.4 80.2h.1M279.2 83.3v-3.1"/>
<path d="M279.2 80.2h.1M279.2 81.7h.1M279.8 81.7h-.6M200.4 130.6h.1M200.4 130.6l1 1.1M200.4 132.8h.1M200.4 132.8l1 1M200.9 129l.5 .6M200.9 134.3h.1M201.4 129.6h.1M201.4 129.6l-1 1M201.4 131.7h.1"/>
<path d="M201.4 131.7l-1 1.1M201.4 133.8h.1M201.4 133.8l-.5 .5M207.4 130.6h.1M207.4 130.6l1 1.1M207.4 132.8h.1M207.4 132.8l1 1M207.9 129l.5 .6M207.9 134.3h.1M208.4 129.6h.1M208.4 129.6l-1 1M208.4 131.7h.1"/>
<path d="M208.4 131.7l-1 1.1M208.4 133.8h.1M208.4 133.8l-.5 .5M230.7 151.8h3.5M234.2 151.8h.1M278 146.6h.4M278.4 146.6h.1M278.4 148.2v-3.2M278.4 145h.1M279.2 148.2v-3.2M279.2 145h.1M279.2 146.6h.1"/>
<path d="M279.8 146.6h-.6M195.7 218.4h.3M196 218.4h.1M196 216.8h.1M196.8 216.8h.1M196.8 218.4h.1M197.4 218.4h-.6M196 220v-3.2M196.8 220v-3.2"/>
</g>
<g fill="none" stroke="#f00" stroke-width=".2" stroke-dasharray=".1 .1 .1 .1 .1 .1 .1 .1">
<path d="M199.1 90.5h-5.2M199.1 97.5h-5.2M199.1 94h-5.2M209.7 97.5h5.3M209.7 90.5h5.3M278 81.7h-1.7M279.8 81.7h1.7M276.3 104.6h-5.3M276.3 106.3h-5.3M276.3 108h-5.3M276.3 109.8h-5.3M276.3 111.5h-5.3"/>
<path d="M276.3 113.3h-5.3M276.3 115.1h-5.3M276.3 116.8h-5.3M281.5 104.6h5.3M281.5 106.3h5.3M281.5 108h5.3M281.5 109.8h5.3M281.5 111.5h5.3M281.5 113.3h5.3M281.5 115.1h5.3M281.5 116.8h5.3M200.9 129v-1.7"/>
<path d="M200.9 134.3v1.8M207.9 129v-1.7M207.9 134.3v1.8M230.7 151.8h-1.8M234.2 151.8h1.8M278 146.6h-1.7M279.8 146.6h1.7M195.7 218.4h-1.8M197.4 218.4h1.7"/>
</g>
<path d="M199.1 87h10.6v14h-10.6zM276.3 102.8h5.2v15.7h-5.2z" fill="none" stroke="#00f" stroke-width=".2" stroke-dasharray=".1 .1 .1 .1 .1 .1 .1 .1" stroke-linecap="butt"/>
<g fill="#00f" stroke="#00f" stroke-width=".2" stroke-dasharray=".1 .1 .1 .1 .1 .1 .1 .1">
<path d="M206.2 95.8l1.7 1.7-1.7 1.7z" fill-rule="evenodd"/>
<path d="M206.2 88.7l1.7 1.8-1.7 1.8z" fill-rule="evenodd"/>
<path d="M202.7 88.7v3.6l-1.8-1.8z" fill-rule="evenodd"/>
<path d="M200.9 97.5l1.8-1.7v3.4z" fill-rule="evenodd"/>
</g>
<g fill="#f0f" stroke="#f0f" stroke-width=".2" stroke-dasharray=".1 .1 .1 .1 .1 .1 .1 .1">
<circle cx="221.9" cy="157.1" r=".33"/>
<circle cx="193.9" cy="141.3" r=".29"/>
<circle cx="200.9" cy="146.5" r=".29"/>
<circle cx="218.4" cy="146.5" r=".29"/>
<circle cx="214.9" cy="157.1" r=".33"/>
<circle cx="171.1" cy="151.8" r=".31"/>
<circle cx="186.9" cy="223.6" r=".31"/>
<circle cx="202.7" cy="218.4" r=".29"/>
<circle cx="207.9" cy="151.8" r=".31"/>
<circle cx="134.3" cy="58.9" r=".31"/>
<circle cx="134.3" cy="134.3" r=".33"/>
<circle cx="134.3" cy="204.4" r=".33"/>
<circle cx="164" cy="141.3" r=".29"/>
<circle cx="190.4" cy="141.3" r=".29"/>
<circle cx="160.6" cy="81.7" r=".31"/>
<circle cx="214.9" cy="81.7" r=".33"/>
<circle cx="167.6" cy="146.5" r=".29"/>
<circle cx="186.9" cy="151.8" r=".33"/>
<circle cx="153.5" cy="71.2" r=".29"/>
<circle cx="190.4" cy="65.9" r=".29"/>
<circle cx="150.1" cy="65.9" r=".29"/>
<circle cx="157.1" cy="76.4" r=".31"/>
<circle cx="193.9" cy="65.9" r=".29"/>
<circle cx="218.4" cy="71.2" r=".29"/>
<circle cx="200.9" cy="71.2" r=".29"/>
<circle cx="207.9" cy="76.4" r=".29"/>
<circle cx="186.9" cy="76.4" r=".31"/>
<circle cx="221.9" cy="81.7" r=".33"/>
<circle cx="267.5" cy="157.1" r=".33"/>
<circle cx="104.5" cy="228.9" r=".31"/>
<circle cx="263.9" cy="151.8" r=".31"/>
<circle cx="260.5" cy="146.5" r=".29"/>
<circle cx="102.7" cy="71.2" r=".29"/>
<circle cx="257" cy="141.3" r=".31"/>
<circle cx="267.5" cy="65.9" r=".31"/>
<circle cx="290.3" cy="81.7" r=".31"/>
<circle cx="264" cy="71.2" r=".29"/>
<circle cx="260.5" cy="76.4" r=".29"/>
<circle cx="257" cy="81.7" r=".33"/>
<circle cx="290.3" cy="71.2" r=".29"/>
<circle cx="290.3" cy="76.4" r=".29"/>
<circle cx="290.3" cy="104.5" r=".31"/>
<circle cx="290.3" cy="106.2" r=".29"/>
<circle cx="290.3" cy="141.3" r=".29"/>
<circle cx="290.3" cy="146.5" r=".29"/>
<circle cx="290.3" cy="151.8" r=".31"/>
<circle cx="290.3" cy="157.1" r=".31"/>
<circle cx="190.4" cy="218.4" r=".29"/>
<circle cx="102.7" cy="76.4" r=".29"/>
<circle cx="102.7" cy="81.7" r=".31"/>
<circle cx="102.7" cy="157.1" r=".31"/>
<circle cx="102.7" cy="151.8" r=".31"/>
<circle cx="102.7" cy="146.5" r=".29"/>
<circle cx="290.3" cy="108" r=".29"/>
<circle cx="290.3" cy="109.7" r=".31"/>
<circle cx="290.3" cy="111.5" r=".29"/>
<circle cx="290.3" cy="113.2" r=".29"/>
<circle cx="290.3" cy="115" r=".29"/>
<circle cx="290.3" cy="116.8" r=".31"/>
</g>
<text font-size="4.1" x="274.5" y="239.8">SLINK &amp; IR</text>
<g font-size="2.8">
<text x="300.8" y="61.6">Ver. 3.1</text>
<text x="300.8" y="140.5">Ver. 3.1</text>
<text x="202.7" y="257.9">Confidentiality Statement</text>
<text x="202.7" y="261.2">Copyright © 2003, Vytek, Inc.</text>
<text x="202.7" y="264.5">The information contained in this document is proprietary</text>
<text x="202.7" y="267.8">and confidential information of Vytek, Inc</text>
</g>
<g font-size="1.6">
<text x="112.9" y="65.9">2</text>
<text x="112.9" y="64.1">1</text>
<text x="125" y="65.9">3</text>
<text x="125" y="62.4">14</text>
<text x="112.9" y="71.1">5</text>
<text x="112.9" y="69.4">4</text>
<text x="125" y="71.1">6</text>
<text x="112" y="74.7">10</text>
<text x="112.9" y="76.4">9</text>
<text x="125" y="76.4">8</text>
<text x="112" y="81.6">12</text>
<text x="112" y="79.9">13</text>
<text x="125" y="81.6">11</text>
<text x="125" y="85.2">7</text>
<text x="197" y="90.4">1</text>
<text x="197" y="93.9">2</text>
<text x="210.9" y="90.4">5</text>
<text x="197" y="97.5">3</text>
<text x="210.9" y="97.5">4</text>
<text x="274.2" y="104.5">2</text>
<text x="274.2" y="106.2">4</text>
<text x="274.2" y="107.9">6</text>
<text x="282.7" y="104.5">1</text>
<text x="282.7" y="106.2">3</text>
<text x="282.7" y="107.9">5</text>
<text x="273.2" y="111.4">10</text>
<text x="273.2" y="113.2">12</text>
<text x="274.2" y="109.7">8</text>
<text x="282.7" y="109.7">7</text>
<text x="282.7" y="111.4">9</text>
<text x="282.7" y="113.2">11</text>
<text x="273.2" y="115">14</text>
<text x="273.2" y="116.7">16</text>
<text x="282.7" y="115">13</text>
<text x="282.7" y="116.7">15</text>
<text x="125" y="137.8">14</text>
<text x="112.9" y="141.2">2</text>
<text x="112.9" y="139.5">1</text>
<text x="125" y="141.2">3</text>
<text x="112.9" y="146.5">5</text>
<text x="112.9" y="144.8">4</text>
<text x="125" y="146.5">6</text>
<text x="112" y="150">10</text>
<text x="112" y="155.3">13</text>
<text x="112.9" y="151.7">9</text>
<text x="125" y="151.7">8</text>
<text x="112" y="157.1">12</text>
<text x="125" y="157.1">11</text>
<text x="125" y="160.5">7</text>
<text x="197" y="165.8">1</text>
<text x="210.9" y="165.8">5</text>
<text x="197" y="172.8">3</text>
<text x="197" y="169.2">2</text>
<text x="210.9" y="172.8">4</text>
<text x="125" y="207.9">20</text>
<text x="111.2" y="211.3">2</text>
<text x="111.2" y="213.1">3</text>
<text x="111.2" y="214.9">4</text>
<text x="125" y="211.3">18</text>
<text x="125" y="213.1">17</text>
<text x="125" y="214.9">16</text>
<text x="223.4" y="213.1">1</text>
<text x="111.2" y="216.6">5</text>
<text x="111.2" y="218.4">6</text>
<text x="111.2" y="220.1">7</text>
<text x="111.2" y="221.8">8</text>
<text x="125" y="216.6">15</text>
<text x="125" y="218.4">14</text>
<text x="125" y="220.1">13</text>
<text x="125" y="221.8">12</text>
<text x="223.4" y="218.4">2</text>
<text x="111.2" y="223.6">9</text>
<text x="111.2" y="227.2">1</text>
<text x="125" y="223.6">11</text>
<text x="223.4" y="223.6">3</text>
<text x="110.2" y="228.9">19</text>
<text x="125" y="228.9">10</text>
</g>
<g font-size="1.6" fill="#004080">
<text x="115.9" y="64.9">1OE</text>
<text x="119.5" y="63.2">VCC</text>
<text x="115.9" y="66.7">1A</text>
<text x="115.9" y="70.3">2OE</text>
<text x="115.9" y="72">2A</text>
<text x="121" y="66.7">1Y</text>
<text x="121" y="72">2Y</text>
<text x="115.9" y="75.5">3OE</text>
<text x="115.9" y="77.2">3A</text>
<text x="121" y="77.2">3Y</text>
<text x="115.9" y="80.8">4OE</text>
<text x="115.9" y="82.5">4A</text>
<text x="121" y="82.5">4Y</text>
<text x="119.4" y="86">GND</text>
<text x="115.9" y="140.4">1OE</text>
<text x="115.9" y="142.1">1A</text>
<text x="119.5" y="138.6">VCC</text>
<text x="121" y="142.1">1Y</text>
<text x="115.9" y="145.6">2OE</text>
<text x="115.9" y="147.3">2A</text>
<text x="121" y="147.3">2Y</text>
<text x="115.9" y="150.9">3OE</text>
<text x="115.9" y="152.6">3A</text>
<text x="121" y="152.6">3Y</text>
<text x="115.9" y="156.1">4OE</text>
<text x="115.9" y="157.9">4A</text>
<text x="119.4" y="161.4">GND</text>
<text x="121" y="157.9">4Y</text>
<text x="119.5" y="208.7">VCC</text>
<text x="114.1" y="212.2">A1</text>
<text x="114.1" y="214">A2</text>
<text x="114.1" y="215.7">A3</text>
<text x="120.9" y="212.2">B1</text>
<text x="120.9" y="214">B2</text>
<text x="120.9" y="215.7">B3</text>
<text x="226.3" y="214">GND</text>
<text x="114.1" y="217.4">A4</text>
<text x="114.1" y="219.2">A5</text>
<text x="114.1" y="221">A6</text>
<text x="120.9" y="217.4">B4</text>
<text x="120.9" y="219.2">B5</text>
<text x="120.9" y="221">B6</text>
<text x="226.3" y="219.2">VS</text>
<text x="114.1" y="222.7">A7</text>
<text x="114.1" y="224.5">A8</text>
<text x="120.9" y="222.7">B7</text>
<text x="120.9" y="224.5">B8</text>
<text x="226.3" y="224.5">OUT</text>
<text x="114.1" y="229.7">OE</text>
<text x="114.1" y="228">DIR</text>
<text x="119.4" y="229.7">GND</text>
</g>
<g font-size="1.5">
<text x="57.2" y="41.1">VDDX</text>
<text x="67.7" y="41.1">VC C5</text>
<text x="192.2" y="46.4">VCC5</text>
<text x="199.1" y="46.4">VC C5</text>
<text x="206.2" y="46.4">VC C5</text>
<text x="213.2" y="46.4">VC C5</text>
<text x="132.6" y="53.4">VCC5</text>
<text x="192.2" y="121.8">VCC5</text>
<text x="199.1" y="121.8">VC C5</text>
<text x="206.2" y="121.8">VC C5</text>
<text x="213.2" y="121.8">VC C5</text>
<text x="132.6" y="128.8">VCC5</text>
<text x="185.2" y="197.1">VCC5</text>
<text x="200.9" y="197.1">VC C5</text>
<text x="132.6" y="198.9">VDDX</text>
<text x="275.4" y="246.2">DWN:</text>
<text x="275.6" y="251.5">ENG:</text>
<text x="281.3" y="246.2">Mario Daroy</text>
<text x="281.3" y="251.5">Mario Daroy</text>
<text x="275.6" y="256.5">REV:</text>
<text x="281.5" y="256.7">D</text>
<text x="290.7" y="255.4">DWG. SIZE</text>
<text x="293.8" y="257.6">C</text>
<text x="275.4" y="263">Wednesday, October 20, 2004</text>
<text x="275.4" y="260.7">DATE:</text>
<text x="301.8" y="262">TITLE</text>
<text x="311.3" y="262">STREETRACER RBX1600</text>
<text x="275.4" y="266.4">SHEET</text>
<text x="279.8" y="269.8">Vytek Confidential and Proprietary</text>
<text x="286.8" y="266.5">5</text>
<text x="290.1" y="266.4">of</text>
<text x="293.6" y="266.5">9</text>
<text x="301.8" y="266.1">DWG. No.</text>
<text x="311.3" y="266.4">ST08-01-03D</text>
<text x="317.1" y="270">12670 High Bluff Drive, San Diego CA 92130-2013</text>
</g>
<g font-size="1.5" fill="#f00">
<text x="32.3" y="45.5">[Sht2,3,4,6,9]</text>
<text x="45" y="45.5">VDDX</text>
<text x="32.3" y="49">[Sht2,3,4,7,8]</text>
<text x="45" y="49">VCC5</text>
<text x="37.9" y="64.8">[Sht3]</text>
<text x="45" y="64.8">SL_TX_0</text>
<text x="89.1" y="63.8">SL_TX_0</text>
<text x="133" y="65.6">SLINK_0</text>
<text x="248.7" y="65.6">SLINK0</text>
<text x="37.9" y="70">[Sht3]</text>
<text x="45" y="70">SL_TX_1</text>
<text x="89.1" y="69.2">SL_TX_1</text>
<text x="133" y="70.9">SLINK_1</text>
<text x="248.7" y="70.9">SLINK1</text>
<text x="37.9" y="75.3">[Sht3]</text>
<text x="45" y="75.3">SL_TX_2</text>
<text x="89.1" y="74.4">SL_TX_2</text>
<text x="133" y="76.1">SLINK_2</text>
<text x="248.7" y="76.1">SLINK2</text>
<text x="37.9" y="80.5">[Sht3]</text>
<text x="45" y="80.5">SL_TX_3</text>
<text x="89.1" y="79.7">SL_TX_3</text>
<text x="133" y="81.4">SLINK_3</text>
<text x="248.7" y="81.4">SLINK3</text>
<text x="37.9" y="140.1">[Sht3]</text>
<text x="45" y="140.1">SL_TX_4</text>
<text x="89.1" y="139.3">SL_TX_4</text>
<text x="133" y="141">SLINK_4</text>
<text x="248.7" y="141">SLINK4</text>
<text x="37.9" y="145.4">[Sht3]</text>
<text x="45" y="145.4">SL_TX_5</text>
<text x="89.1" y="144.5">SL_TX_5</text>
<text x="89.1" y="149.8">SL_TX_6</text>
<text x="133" y="146.2">SLINK_5</text>
<text x="248.7" y="146.2">SLINK5</text>
<text x="37.9" y="150.6">[Sht3]</text>
<text x="37.9" y="155.9">[Sht3]</text>
<text x="45" y="150.6">SL_TX_6</text>
<text x="45" y="155.9">IR_TX</text>
<text x="89.1" y="155">IR_TX</text>
<text x="133" y="151.5">SLINK_6</text>
<text x="248.7" y="151.5">SLINK6</text>
<text x="132.9" y="156.8">IR_TXD</text>
<text x="248.6" y="156.8">IRTXD</text>
<text x="37.9" y="212.2">[Sht3]</text>
<text x="37.9" y="214">[Sht3]</text>
<text x="37.9" y="215.6">[Sht3]</text>
<text x="45" y="212.2">SL_RX_0</text>
<text x="45" y="214">SL_RX_1</text>
<text x="45" y="215.6">SL_RX_2</text>
<text x="89.1" y="212.9">SL_RX_1</text>
<text x="89.1" y="214.6">SL_RX_2</text>
<text x="89.1" y="211.1">SL_RX_0</text>
<text x="133" y="212.9">SLINK_1</text>
<text x="133" y="214.6">SLINK_2</text>
<text x="133" y="211.1">SLINK_0</text>
<text x="37.9" y="219.2">[Sht3]</text>
<text x="37.9" y="220.9">[Sht3]</text>
<text x="37.9" y="217.4">[Sht3]</text>
<text x="45" y="219.2">SL_RX_4</text>
<text x="45" y="220.9">SL_RX_5</text>
<text x="45" y="217.4">SL_RX_3</text>
<text x="89.1" y="216.3">SL_RX_3</text>
<text x="89.1" y="219.9">SL_RX_5</text>
<text x="89.1" y="218.1">SL_RX_4</text>
<text x="89.1" y="221.6">SL_RX_6</text>
<text x="133" y="218.1">SLINK_4</text>
<text x="133" y="219.9">SLINK_5</text>
<text x="133" y="221.6">SLINK_6</text>
<text x="133" y="216.3">SLINK_3</text>
<text x="211.8" y="218.1">IR _VS</text>
<text x="37.9" y="222.7">[Sht3]</text>
<text x="37.9" y="224.5">[Sht3]</text>
<text x="45" y="222.7">SL_RX_6</text>
<text x="45" y="224.5">IR_RX</text>
<text x="89.1" y="223.4">I R_RX</text>
<text x="132.9" y="223.4">I R_RXD</text>
</g>
<g font-size="1.5" fill="#000080">
<text x="136.1" y="56.9">C15</text>
<text x="141.3" y="56.9">0.1uF</text>
<text x="195.7" y="55.1">R13</text>
<text x="195.7" y="58.7">10K</text>
<text x="202.7" y="55.1">R14</text>
<text x="202.7" y="58.7">10K</text>
<text x="209.7" y="55.1">R15</text>
<text x="209.7" y="58.7">10K</text>
<text x="216.7" y="55.1">R16</text>
<text x="216.7" y="58.7">10K</text>
<text x="115.1" y="60.4">U5</text>
<text x="227.2" y="63.9">FB7</text>
<text x="232.5" y="63.9">BLM18AG121SN1</text>
<text x="274.5" y="63.9">C124</text>
<text x="279.8" y="63.9">1000pF</text>
<text x="227.2" y="69.2">FB8</text>
<text x="232.5" y="69.2">BLM18AG121SN1</text>
<text x="274.5" y="69.2">C125</text>
<text x="279.8" y="69.2">1000pF</text>
<text x="227.2" y="74.4">FB9</text>
<text x="232.5" y="74.4">BLM18AG121SN1</text>
<text x="274.5" y="74.4">C126</text>
<text x="279.8" y="74.4">1000pF</text>
<text x="227.2" y="79.7">FB10</text>
<text x="232.5" y="79.7">BLM18AG121SN1</text>
<text x="274.5" y="79.7">C127</text>
<text x="279.8" y="79.7">1000pF</text>
<text x="115.1" y="88.5">SN74HCT125D</text>
<text x="199.1" y="86.7">U6</text>
<text x="199.1" y="102.4">PACDN044Y5</text>
<text x="276.3" y="102.4">J5</text>
<text x="276.3" y="120">TSW-108-23-L-D</text>
<text x="195.7" y="130.5">R17</text>
<text x="202.7" y="130.5">R18</text>
<text x="209.7" y="130.5">R19</text>
<text x="216.7" y="130.5">R20</text>
<text x="115.1" y="135.7">U7</text>
<text x="136.1" y="132.2">C16</text>
<text x="141.3" y="132.2">0.1uF</text>
<text x="195.7" y="134">10K</text>
<text x="202.7" y="134">10K</text>
<text x="209.7" y="134">10K</text>
<text x="216.7" y="134">10K</text>
<text x="227.2" y="139.3">FB11</text>
<text x="232.5" y="139.3">BLM18AG121SN1</text>
<text x="274.5" y="139.3">C128</text>
<text x="279.8" y="139.3">1000pF</text>
<text x="227.2" y="144.5">FB12</text>
<text x="227.2" y="149.8">FB13</text>
<text x="232.5" y="144.5">BLM18AG121SN1</text>
<text x="232.5" y="149.8">BLM18AG121SN1</text>
<text x="274.5" y="149.8">C130</text>
<text x="274.5" y="144.5">C129</text>
<text x="279.8" y="149.8">1000pF</text>
<text x="279.8" y="144.5">1000pF</text>
<text x="227.2" y="155">FB14</text>
<text x="232.5" y="155">BLM18AG121SN1</text>
<text x="274.5" y="155">C131</text>
<text x="279.8" y="155">1000pF</text>
<text x="292" y="155">FB22</text>
<text x="299" y="155">BLM18AG121SN1</text>
<text x="115.1" y="163.8">SN74HCT125D</text>
<text x="199.1" y="162.1">U8</text>
<text x="199.1" y="177.8">PACDN044Y5</text>
<text x="136.1" y="202.4">C17</text>
<text x="141.3" y="202.4">0.1uF</text>
<text x="113.3" y="205.8">U9</text>
<text x="188.6" y="204.1">R21</text>
<text x="188.6" y="207.6">10K</text>
<text x="204.4" y="204.1">R22</text>
<text x="204.4" y="207.6">100 Ohm</text>
<text x="225.5" y="209.4">U10</text>
<text x="192.2" y="216.4">C18</text>
<text x="197.4" y="216.4">4.7uF</text>
<text x="113.3" y="232.2">SN74LVC245A</text>
<text x="225.5" y="230.4">TSOP1140</text>
</g>
<g font-size="1.3">
<text x="30" y="7.8">8</text>
<text x="73.7" y="7.8">7</text>
<text x="117.6" y="7.8">6</text>
<text x="161.4" y="7.8">5</text>
<text x="205.2" y="7.8">4</text>
<text x="249" y="7.8">3</text>
<text x="292.9" y="7.8">2</text>
<text x="336.6" y="7.8">1</text>
<text x="6.9" y="35.6">E</text>
<text x="359.2" y="35.6">E</text>
<text x="6.9" y="88.1">D</text>
<text x="359.2" y="88.1">D</text>
<text x="6.9" y="140.7">C</text>
<text x="359.2" y="140.7">C</text>
<text x="6.9" y="193.3">B</text>
<text x="359.2" y="193.3">B</text>
<text x="6.9" y="245.9">A</text>
<text x="359.2" y="245.9">A</text>
<text x="30" y="272.5">8</text>
<text x="73.7" y="272.5">7</text>
<text x="117.6" y="272.5">6</text>
<text x="161.4" y="272.5">5</text>
<text x="205.2" y="272.5">4</text>
<text x="249" y="272.5">3</text>
<text x="292.9" y="272.5">2</text>
<text x="336.6" y="272.5">1</text>
</g>
</svg>
